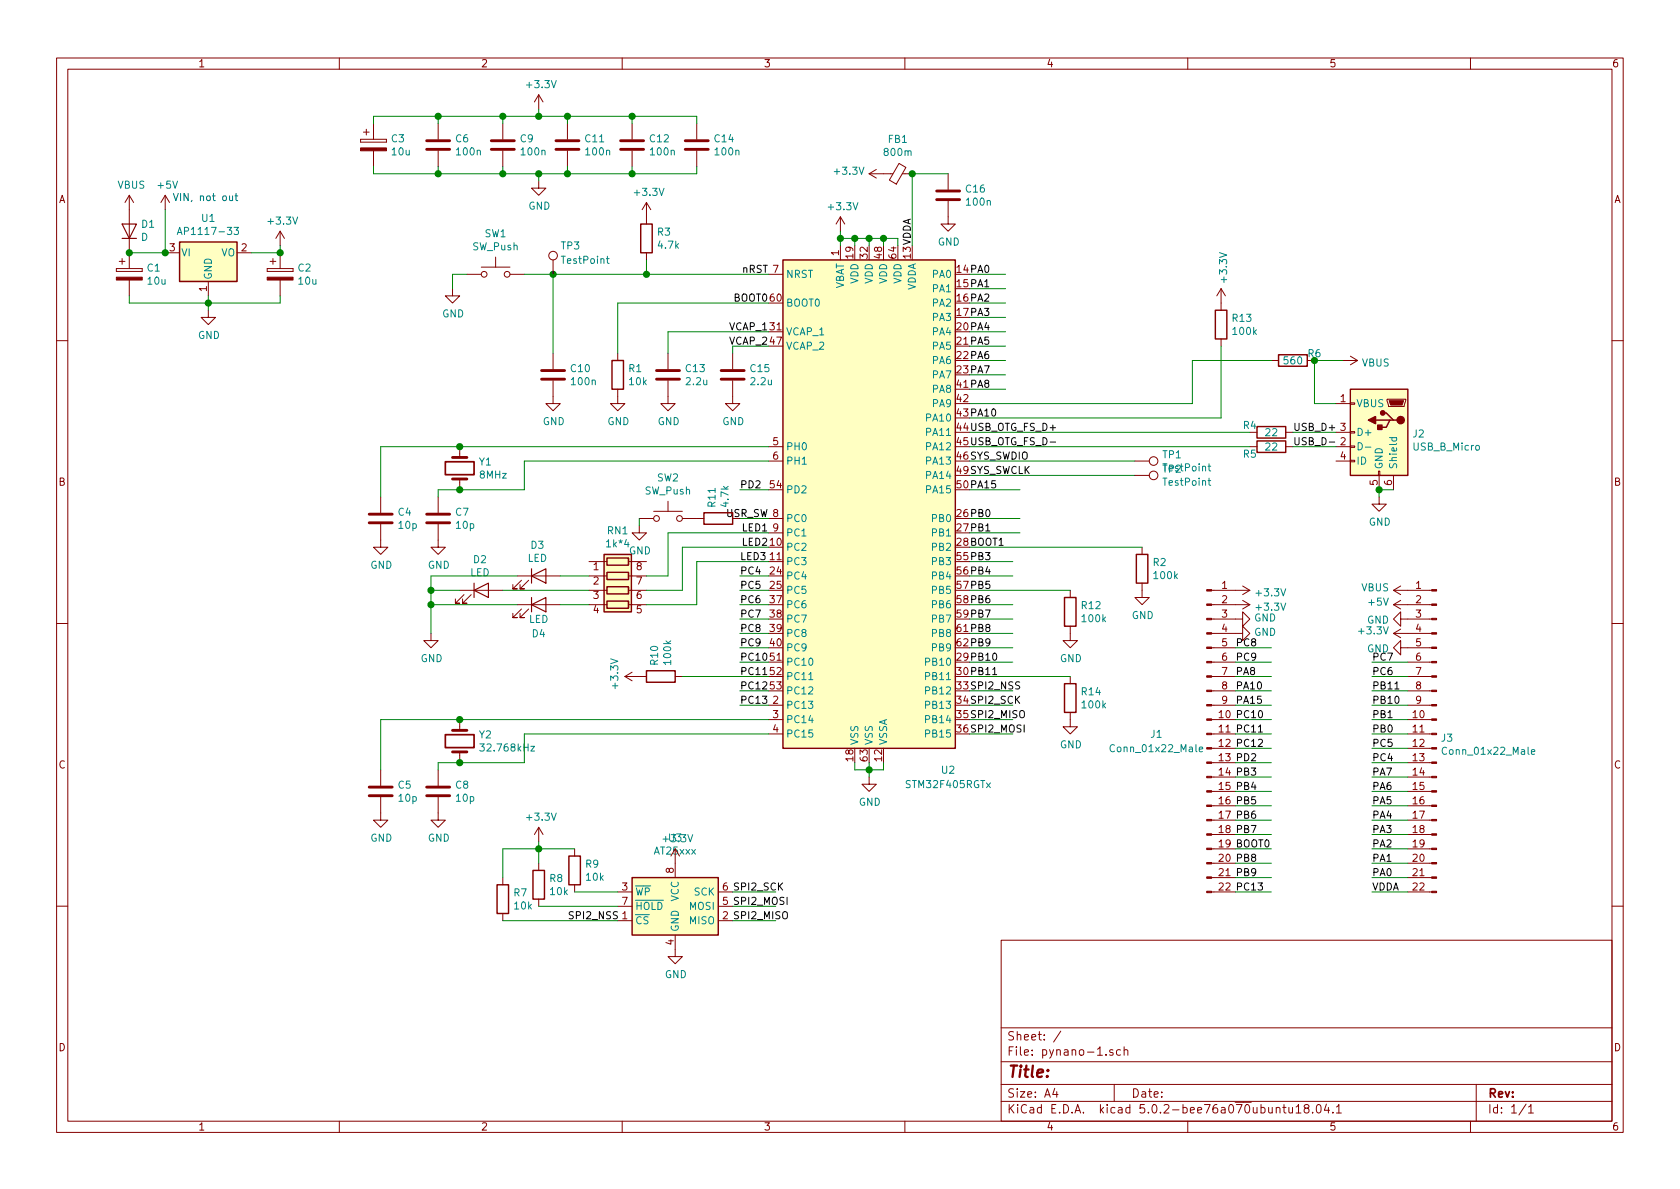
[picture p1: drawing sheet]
<svg xmlns="http://www.w3.org/2000/svg" width="297mm" height="210mm" viewBox="0 0 297 210" stroke-linecap="round" stroke-linejoin="round" font-family="sans-serif">
<g fill="none" stroke="#840000" stroke-width=".18">
<path d="M10 10.3h277v189.9h-277zM12 12.2h273v186.1h-273zM60 10.3v1.9M95.2 16.8l-.7 1.2M95.2 16.8v2.5M95.2 16.8l.8 1.2M110 10.3v1.9M160 10.3v1.9M210 10.3v1.9M260 10.3v1.9M22.9 34.5v13M22.9 34.5l-.8 1.3"/>
<path d="M22.9 34.5l.7 1.3M29.2 34.5l-.8 1.3M29.2 34.5v2.6M29.2 34.5l.8 1.3M63.8 24.6v.5zM63.8 25.1h4.5zM63.8 24.6h4.5zM64.3 23.4h1M64.8 22.9v1M66 21.8v2.8M66 26.7v2.8M68.3 24.6v.5z"/>
<path d="M77.5 21.8v2.8M77.5 26.7v2.8M88.9 21.8v2.8M88.9 26.7v2.8M95.2 32v1.3h1.3l-1.3 1.2-1.2-1.2h1.2M100.3 21.8v2.8M100.3 26.7v2.8M111.8 21.8v2.8M111.8 26.7v2.8M114.3 35.8v3.8M114.3 35.8l-.8 1.3M114.3 35.8l.8 1.3"/>
<path d="M123.2 21.8v2.8M123.2 26.7v2.8M148.6 38.3v2.6M148.6 38.3l-.8 1.3M148.6 38.3l.8 1.3M153.7 30.7h4.2M153.7 30.7l1.2 .8M154.9 30l-1.2 .7M159 28.9l1.2 .7-1.7 3-1.2-.8zM159.5 30.7h1.8M167.6 35.6v4h1.3l-1.3 1.3-1.2-1.3h1.2M167.6 30.7v2.8"/>
<path d="M20.6 47.5v.5zM20.6 48h4.5zM20.6 47.5h4.5zM21.1 46.2h1M21.6 45.7v1M22.9 49.5v2.8M25.1 47.5v.5zM29.2 44.7h2.5M36.8 54.9v1.2h1.3l-1.3 1.3-1.2-1.3h1.2M36.8 49.8v2.5M41.9 44.7h2.5M47.2 47.5v.5z"/>
<path d="M47.2 48h4.6zM47.2 47.5h4.6zM47.8 46.2h1M48.3 45.7v1M49.5 40.9v2.5M49.5 44.7v2.8M49.5 49.5v2.8M49.5 40.9l-.7 1.3M49.5 40.9l.8 1.3M51.8 47.5v.5zM80 51v1.3h1.3l-1.3 1.3-1.3-1.3h1.3M82.5 48.5h2.6"/>
<path d="M85.1 47.2h5.1M87.6 45.5v1.7M90.2 48.5h2.5M97.8 46v2.5M114.3 44.7v1.3M135.9 48.5h2.5M148.6 43.4v2.6M215.9 51v3.9M215.9 59.9v1.3M215.9 51l-.8 1.3M215.9 51l.8 1.3M10 60.2h2"/>
<path d="M81.3 79v1.9M97.8 67.3v4.1h1.3l-1.3 1.2-1.3-1.2h1.3M97.8 62.5v2.8M109.2 68.8v2.6h1.3l-1.3 1.2-1.3-1.2h1.3M109.2 62.5v1.2M118.1 67.3v4.1h1.3l-1.3 1.2-1.3-1.2h1.3M118.1 62.5v2.8M129.5 67.3v4.1h1.3l-1.3 1.2-1.2-1.2h1.2M129.5 62.5v2.8M135.9 79h2.5M221 79h1.2M224.8 63.7h1.3"/>
<path d="M227.3 79h1.3M227.3 76.4h1.3M236.2 79h2.6M236.2 76.4h2.6M236.2 71.4h2.6M237.5 63.7h2.5M238.8 78.9h.7v.2h-.7zM238.8 76.3h.7v.3h-.7zM238.8 71.2h.7v.3h-.7zM238.8 63l1.2 .7M240 63.7l-1.2 .8M245.2 70.6h3.3v.3l-.2 1h-2.8z"/>
<path d="M285 60.2h2M67.3 92.7v4.1h1.3l-1.3 1.2-1.3-1.2h1.3M67.3 87.9v2.8M77.5 92.7v4.1h1.2l-1.2 1.2-1.3-1.2h1.3M77.5 87.9v2.8M81.3 84.7v1.9M104.1 99.3h3.2M111.1 99.3h3.2M113 93v1.2h1.3l-1.3 1.3-1.2-1.3h1.2M113 91.7h2.6M115.6 90.4h5M118.1 88.6v1.8"/>
<path d="M120.6 91.7h3.9M135.9 91.7h2.5M135.9 94.2h2.5M135.9 81.5h2.5M200.7 81.5h2.5M200.7 84.1h2.5M201.9 96.8v1.2M236.2 81.5h2.6M238.8 81.4h.7v.3h-.7zM243.7 83.3h.3v.8h-.3zM243.8 87.9v1.2h1.3l-1.3 1.3-1.2-1.3h1.2M243.8 84.1v2.5"/>
<path d="M246.4 84.1v2.5M10 110.3h2M76.2 112v1.3h1.3l-1.3 1.2-1.3-1.2h1.3M81.3 104.4h7.6M82 105.2l-1.5 1.5h.8h-.8v-.8M83.3 105.2l-1.5 1.5h.7h-.7v-.8M91.4 106.9h7.7M91.4 101.8h7.7M92.2 102.6l-1.5 1.5h.7h-.7v-.7M92.2 107.7l-1.5 1.5h.7h-.7v-.7M93.5 102.6l-1.6 1.5h.8h-.8v-.7M93.5 107.7l-1.6 1.5h.8h-.8v-.7"/>
<path d="M104.1 106.9h3.2M104.1 104.4h3.2M104.1 101.8h3.2M110.5 119.6h3.8M110.5 119.6l1.3 .8M111.1 106.9h3.2M111.1 104.4h3.2M111.1 101.8h3.2M111.8 118.9l-1.3 .7M119.4 119.6h1.2M189.2 110.7v2.6h1.3l-1.3 1.2-1.2-1.2h1.2M189.2 104.4v1.3"/>
<path d="M189.2 119.6v1.3M201.9 103.1v2.6h1.3l-1.3 1.2-1.2-1.2h1.2M214.2 109.5h5.5v-1.3l1.3 1.3-1.3 1.2v-1.2M214.2 112h5.5v-1.3l1.3 1.3-1.3 1.3v-1.3M214.2 119.6h4.2M214.2 117.1h4.2M214.2 114.5h4.2M214.2 106.9h6.8M214.2 104.4h6.8M219.7 103.6l1.3 .8M219.7 106.2l1.3 .7M221 104.4l-1.3 .8"/>
<path d="M221 106.9l-1.3 .8M246.4 112h6.7M246.4 106.9h6.7M246.4 104.4h6.7M246.4 104.4l1.2 .8M246.4 106.9l1.2 .8M246.4 112l1.2 .8M247.6 109.5v-1.3l-1.2 1.3 1.2 1.2v-1.2h5.5M247.6 114.5v-1.2l-1.2 1.2 1.2 1.3v-1.3h5.5M247.6 103.6l-1.2 .8M247.6 106.2l-1.2 .7M247.6 111.2l-1.2 .8"/>
<path d="M248.9 119.6h4.2M248.9 117.1h4.2M285 110.3h2M67.3 136.1v2.8M77.5 136.1v2.8M81.3 127.2v2M81.3 133v1.9M135.9 124.7h2.5M135.9 127.2h2.5M135.9 129.8h2.5M153.7 137.4v1.3h1.2l-1.2 1.2-1.3-1.2h1.3M189.2 126v2.5h1.3l-1.3 1.3-1.2-1.3h1.2"/>
<path d="M214.2 124.7h4.2M214.2 127.2h4.2M214.2 129.8h4.2M214.2 139.9h4.2M214.2 137.4h4.2M214.2 134.9h4.2M214.2 132.3h4.2M214.2 122.2h4.2M248.9 124.7h4.2M248.9 127.2h4.2M248.9 129.8h4.2M248.9 139.9h4.2"/>
<path d="M248.9 137.4h4.2M248.9 134.9h4.2M248.9 132.3h4.2M248.9 122.2h4.2M67.3 141v4h1.3l-1.3 1.3-1.3-1.3h1.3M77.5 141v4h1.2l-1.2 1.3-1.3-1.3h1.3M88.9 155.2v1.3M95.2 146.3v2.5M95.2 152.6v1.3M95.2 159v1.3M95.2 146.3l-.7 1.3M95.2 146.3l.8 1.3"/>
<path d="M101.6 150.1v1.3M101.6 156.5v1.2M109.2 157.7h2.6M119.4 150.1v5.1M127 157.7h2.5M214.2 157.7h4.2M214.2 155.2h4.2M214.2 152.6h4.2M214.2 150.1h4.2M214.2 147.6h4.2M214.2 145h4.2M214.2 142.5h4.2"/>
<path d="M248.9 157.7h4.2M248.9 155.2h4.2M248.9 152.6h4.2M248.9 150.1h4.2M248.9 147.6h4.2M248.9 145h4.2M248.9 142.5h4.2M10 160.2h2M88.9 161.5v1.3M109.2 162.8h2.6M109.2 160.3h2.6M119.4 165.3v3.9h1.2l-1.2 1.2-1.3-1.2h1.3"/>
<path d="M127 162.8h2.5M127 160.3h2.5M177 166.3h108v32h-108zM285 160.2h2M60 198.3v1.9M110 198.3v1.9M160 198.3v1.9M177 194.8h108M177 191.8h108M177 187.8h108M177 181.8h108M186.5 192.5l-.4 1h1"/>
<path d="M186.8 193v1M187.6 182.3l-1.3 2M196.8 185.7a.37 .37 0 0 0-.6 .1l.1 .2 .5 .2v.1l-.2 .3-.4-.1M197 191.8v3M198.1 185.7l-.4-.1-.3 .3 .1 .6 .2 .1 .4-.1M198.8 185.7a.37 .37 0 0 1 .6 .1v.8M198.8 185.1v1.5M210 198.3v1.9M226.8 195.8h.6M227 195.3v1.3l.4 .2M227.9 195.8v.9l.4 .1 .2-.1M228.5 195.8v1"/>
<path d="M229.2 195.8l.4-.5v1.5M229.2 196.8h.8M230.9 196l-.2-.2-.1-.2 .3-.3h.3l.2 .3v.2l-.7 .2a.48 .48 0 0 0 0 .7l.2 .1 .5-.1a.48 .48 0 0 0-.2-.7M232.1 196.7v.1M232.9 195.5l.3-.2a.94 .94 0 0 1 0 1.5l-.4-.3-.1-.6zM234.5 195.2l-.3 1.1h.9M234.9 195.8v1M235.7 196.7v.1M236.3 195.8l.4-.5v1.5M236.3 196.8h.9M260 198.3v1.9M261 191.8v6.5"/>
<path d="M269.8 195.2l-1.2 2M270.3 195.8l.4-.5v1.5M270.3 196.8h.8"/>
<circle cx="85.6" cy="48.5" r=".51"/>
<circle cx="89.7" cy="48.5" r=".51"/>
<circle cx="97.8" cy="45.2" r=".76"/>
<circle cx="116.1" cy="91.7" r=".51"/>
<circle cx="120.1" cy="91.7" r=".51"/>
<circle cx="204" cy="81.5" r=".76"/>
<circle cx="204" cy="84.1" r=".76"/>
</g>
<g fill="#ffffc2" stroke="#ffffc2" stroke-width=".18">
<path d="M138.4 46h30.5v86.3h-30.5z"/>
<path d="M238.8 68.8h10.1v15.3h-10.1z"/>
<path d="M31.7 42.8h10.2v7h-10.2z"/>
<path d="M106.8 98h4.8v10.2h-4.8z"/>
<path d="M111.8 155.2h15.2v10.1h-15.2z"/>
</g>
<g fill="none" stroke="#840000" stroke-width=".25">
<path d="M113.3 39.6h2v5.1h-2zM31.7 42.8h10.2v7h-10.2zM138.4 46h30.5v86.3h-30.5zM214.9 54.9h2v5h-2zM108.2 63.7h2v5.1h-2zM222.2 78h5.1v2h-5.1zM222.2 75.4h5.1v2.1h-5.1zM226.1 62.7h5v2.1h-5zM238.8 68.8h10.1v15.3h-10.1zM243.2 74.3h2.5M244.5 73h.6l1.3 1.3h.6M246.4 74.3h-.7l-.6 1.3h-1.3"/>
<path d="M106.8 98h4.8v10.2h-4.8zM107.3 98.7h3.8v1.2h-3.8zM124.5 90.7h5v2h-5zM200.9 98h2v5.1h-2zM107.3 101.2h3.8v1.3h-3.8zM107.3 103.8h3.8v1.2h-3.8zM107.3 106.3h3.8v1.3h-3.8zM114.3 118.6h5.1v2h-5.1zM188.2 105.7h2v5h-2zM188.2 120.9h2v5.1h-2zM87.9 156.5h2v5h-2zM94.2 153.9h2.1v5.1h-2.1z"/>
<path d="M100.6 151.4h2v5.1h-2zM111.8 155.2h15.2v10.1h-15.2z"/>
</g>
<g fill="none" stroke="#008484" stroke-width=".18">
<path d="M31.3 41.5l.5-1.3 .4 1.3M31.5 41.1h.6M41.4 40.2h.8l-.4 .5 .3 .1v.5l-.2 .2-.5-.2M107.2 45.7h.5M107.4 45.3v1.1l.3 .2M240.1 78.3a.64 .64 0 0 1 .8 .6 .64 .64 0 0 1-.8 .6zM241.4 79.1h1M245.7 77.4h1.2M246.2 77.4l-.1 .4 .2 .2 .6-.1v-.5M213.6 82.4h.5M213.6 85h.5M213.8 82v1.1l.3 .2"/>
<path d="M213.8 84.6v1l.3 .2M84.8 131.5h.8l-.4 .5 .4 .2v.5l-.2 .1-.6-.1M93.9 132h.6l-.6 .8h.6M143 120.2h.7M212 132.5l.6-.1v-.2l-.4-.1-.2 .2 .1 .6h.5M270.8 133l.6-.1-.1-.3h-.4l-.1 .1v.6h.5"/>
</g>
<g fill="none" stroke="#840000" stroke-width=".51">
<path d="M75.4 26.4h4.1M75.4 24.9h4.1M86.9 26.4h4M86.9 24.9h4M98.3 26.4h4.1M98.3 24.9h4.1M109.7 26.4h4.1M109.7 24.9h4.1M121.2 26.4h4M121.2 24.9h4M165.6 35.3h4.1M165.6 33.8h4.1"/>
<path d="M95.8 67.1h4M95.8 65.5h4M116.1 67.1h4M116.1 65.5h4M127.5 67.1h4.1M127.5 65.5h4.1M65.3 92.5h4M65.3 90.9h4M75.4 92.5h4.1M75.4 90.9h4.1M80 80.9h2.5M80 84.7h2.5"/>
<path d="M65.3 139.2h4M75.4 139.2h4.1M80 129.2h2.5M80 133h2.5M65.3 140.7h4M75.4 140.7h4.1"/>
</g>
<g fill="none" stroke="#008400" stroke-width=".18">
<path d="M95.2 19.3v1.3M29.2 37.1v7.6h-6.3M66 21.8v-1.2h57.2v1.2M66 29.5v1.2h57.2v-1.2M77.5 20.6v1.2M77.5 29.5v1.2M88.9 20.6v1.2M88.9 29.5v1.2M95.2 30.7v1.3M100.3 20.6v1.2M100.3 29.5v1.2M111.8 20.6v1.2"/>
<path d="M111.8 29.5v1.2M167.6 30.7h-6.3v12.7M22.9 52.3v1.3h26.6v-1.3M36.8 52.3v2.6M49.5 43.4v1.3h-5.1M82.5 48.5h-2.5v2.5M92.7 48.5h43.2M97.8 48.5v14M114.3 46v2.5M135.9 58.7h-17.8v3.8M135.9 53.6h-26.7v8.9M148.6 40.9v2.5"/>
<path d="M148.6 42.2h10.1v1.2M151.1 42.2v1.2M153.7 42.2v1.2M156.2 42.2v1.2M171.4 58.7h6.4M171.4 53.6h6.4M171.4 48.5h6.4M171.4 56.1h6.4M171.4 51h6.4M135.9 61.2h-6.4v1.3M135.9 79h-68.6v8.9M171.4 61.2h6.4"/>
<path d="M171.4 79h49.6M171.4 76.4h49.6M171.4 63.7h6.4M171.4 68.8h6.4M171.4 66.3h6.4M215.9 61.2v12.7h-44.5M224.8 63.7h-14v7.7h-39.4M228.6 79h7.6M228.6 76.4h7.6M237.5 63.7h-5.1v7.7h3.8M113 91.7v1.3M130.8 86.6h5.1"/>
<path d="M130.8 91.7h5.1M135.9 94.2h-17.8v7.6h-3.8M135.9 99.3h-12.7v7.6h-8.9M135.9 81.5h-43.2v5.1h-15.2v1.3M135.9 96.8h-15.3v7.6h-6.3M171.4 86.6h8.9M171.4 81.5h29.3M171.4 96.8h30.5M171.4 84.1h29.3M171.4 91.7h8.9M171.4 94.2h8.9M171.4 99.3h7.7"/>
<path d="M246.4 86.6h-2.6v1.3M76.2 104.4h5.1M76.2 106.9h15.2M88.9 104.4h15.2M91.4 101.8h-15.2v10.2M99.1 101.8h5M99.1 106.9h5M120.6 119.6h15.3M130.8 101.8h5.1M130.8 104.4h5.1M130.8 106.9h5.1M130.8 117.1h5.1"/>
<path d="M130.8 109.5h5.1M130.8 114.5h5.1M130.8 112h5.1M171.4 101.8h7.7M171.4 104.4h17.8M171.4 106.9h7.7M171.4 117.1h7.7M171.4 109.5h7.7M171.4 119.6h17.8M171.4 114.5h7.7M171.4 112h7.7M218.4 117.1h6.4"/>
<path d="M218.4 119.6h6.4M218.4 114.5h6.4M242.6 117.1h6.3M242.6 119.6h6.3M130.8 122.2h5.1M130.8 124.7h5.1M135.9 129.8h-43.2v5.1h-15.2v1.2M135.9 127.2h-68.6v8.9M151.1 134.9v1.2h5.1v-1.2M153.7 134.9v2.5M171.4 127.2h7.7M171.4 129.8h7.7"/>
<path d="M171.4 122.2h7.7M171.4 124.7h7.7M218.4 134.9h6.4M218.4 127.2h6.4M218.4 129.8h6.4M218.4 139.9h6.4M218.4 137.4h6.4M218.4 132.3h6.4M218.4 122.2h6.4M218.4 124.7h6.4M242.6 134.9h6.3M242.6 127.2h6.3"/>
<path d="M242.6 129.8h6.3M242.6 139.9h6.3M242.6 137.4h6.3M242.6 132.3h6.3M242.6 122.2h6.3M242.6 124.7h6.3M95.2 148.8v3.8M101.6 150.1h-12.7v5.1M101.6 157.7h7.6M129.5 157.7h7.7M218.4 157.7h6.4M218.4 155.2h6.4"/>
<path d="M218.4 152.6h6.4M218.4 150.1h6.4M218.4 147.6h6.4M218.4 145h6.4M218.4 142.5h6.4M242.6 157.7h6.3M242.6 155.2h6.3M242.6 152.6h6.3M242.6 150.1h6.3M242.6 147.6h6.3M242.6 145h6.3M242.6 142.5h6.3"/>
<path d="M88.9 162.8h20.3M95.2 160.3h14M129.5 160.3h7.7M129.5 162.8h7.7"/>
</g>
<g fill="#008400" stroke="#008400" stroke-width=".25">
<circle cx="97.8" cy="48.5" r=".51"/>
<circle cx="95.3" cy="20.6" r=".51"/>
<circle cx="100.3" cy="20.6" r=".51"/>
<circle cx="111.8" cy="20.6" r=".51"/>
<circle cx="88.9" cy="20.6" r=".51"/>
<circle cx="77.5" cy="20.6" r=".51"/>
<circle cx="88.9" cy="30.7" r=".51"/>
<circle cx="77.5" cy="30.7" r=".51"/>
<circle cx="95.3" cy="30.7" r=".51"/>
<circle cx="100.3" cy="30.7" r=".51"/>
<circle cx="111.8" cy="30.7" r=".51"/>
<circle cx="148.6" cy="42.2" r=".51"/>
<circle cx="151.1" cy="42.2" r=".51"/>
<circle cx="153.7" cy="42.2" r=".51"/>
<circle cx="156.2" cy="42.2" r=".51"/>
<circle cx="161.3" cy="30.7" r=".51"/>
<circle cx="153.7" cy="136.1" r=".51"/>
<circle cx="81.3" cy="79" r=".51"/>
<circle cx="81.3" cy="86.6" r=".51"/>
<circle cx="81.3" cy="127.2" r=".51"/>
<circle cx="81.3" cy="134.9" r=".51"/>
<circle cx="232.4" cy="63.7" r=".51"/>
<circle cx="243.8" cy="86.6" r=".51"/>
<circle cx="36.8" cy="53.6" r=".51"/>
<circle cx="49.5" cy="44.7" r=".51"/>
<circle cx="22.9" cy="44.7" r=".51"/>
<circle cx="29.2" cy="44.7" r=".51"/>
<circle cx="76.2" cy="106.9" r=".51"/>
<circle cx="76.2" cy="104.4" r=".51"/>
<circle cx="95.3" cy="150.1" r=".51"/>
<circle cx="114.3" cy="48.5" r=".51"/>
</g>
<g fill="#840000" stroke="#840000" stroke-width=".18">
<path d="M63.8 26.2h4.5v.5h-4.5z"/>
<path d="M245.6 70.9h2.6l-.3 .7h-2z"/>
<path d="M20.6 49h4.5v.5h-4.5z"/>
<path d="M47.2 49h4.6v.5h-4.6z"/>
<path d="M213.4 157.6h.8v.3h-.8z"/>
<path d="M213.4 155.1h.8v.2h-.8z"/>
<path d="M213.4 152.5h.8v.3h-.8z"/>
<path d="M213.4 150h.8v.2h-.8z"/>
<path d="M213.4 147.4h.8v.3h-.8z"/>
<path d="M213.4 144.9h.8v.3h-.8z"/>
<path d="M213.4 142.4h.8v.2h-.8z"/>
<path d="M213.4 139.8h.8v.3h-.8z"/>
<path d="M213.4 137.3h.8v.2h-.8z"/>
<path d="M213.4 134.7h.8v.3h-.8z"/>
<path d="M213.4 132.2h.8v.3h-.8z"/>
<path d="M213.4 129.7h.8v.2h-.8z"/>
<path d="M213.4 127.1h.8v.3h-.8z"/>
<path d="M213.4 124.6h.8v.2h-.8z"/>
<path d="M213.4 122h.8v.3h-.8z"/>
<path d="M213.4 119.5h.8v.3h-.8z"/>
<path d="M213.4 117h.8v.2h-.8z"/>
<path d="M213.4 114.4h.8v.3h-.8z"/>
<path d="M213.4 111.9h.8v.2h-.8z"/>
<path d="M213.4 109.3h.8v.3h-.8z"/>
<path d="M213.4 106.8h.8v.3h-.8z"/>
<path d="M213.4 104.3h.8v.2h-.8z"/>
<path d="M253.1 157.6h.9v.3h-.9z"/>
<path d="M253.1 155.1h.9v.2h-.9z"/>
<path d="M253.1 152.5h.9v.3h-.9z"/>
<path d="M253.1 150h.9v.2h-.9z"/>
<path d="M253.1 147.4h.9v.3h-.9z"/>
<path d="M253.1 144.9h.9v.3h-.9z"/>
<path d="M253.1 142.4h.9v.2h-.9z"/>
<path d="M253.1 139.8h.9v.3h-.9z"/>
<path d="M253.1 137.3h.9v.2h-.9z"/>
<path d="M253.1 134.7h.9v.3h-.9z"/>
<path d="M253.1 132.2h.9v.3h-.9z"/>
<path d="M253.1 129.7h.9v.2h-.9z"/>
<path d="M253.1 127.1h.9v.3h-.9z"/>
<path d="M253.1 124.6h.9v.2h-.9z"/>
<path d="M253.1 122h.9v.3h-.9z"/>
<path d="M253.1 119.5h.9v.3h-.9z"/>
<path d="M253.1 117h.9v.2h-.9z"/>
<path d="M253.1 114.4h.9v.3h-.9z"/>
<path d="M253.1 111.9h.9v.2h-.9z"/>
<path d="M253.1 109.3h.9v.3h-.9z"/>
<path d="M253.1 106.8h.9v.3h-.9z"/>
<path d="M253.1 104.3h.9v.2h-.9z"/>
</g>
<path d="M78.7 81.7h5.1v2.2h-5.1zM78.7 129.9h5.1v2.3h-5.1z" fill="none" stroke="#840000" stroke-width=".3"/>
<g fill="#840000" stroke="#840000" stroke-width=".25">
<path d="M243.6 75.2h.7v.7h-.7z"/>
<path d="M241.9 74.3l1.3-.6v1.2z"/>
<circle cx="247.6" cy="74.3" r=".63"/>
<circle cx="244.5" cy="73" r=".38"/>
</g>
<path d="M185.7 78.2h.9M235 78.2h1M134.9 119.3h.7M175.5 119.3h.7M222.5 129.5h.7M246.6 121.8h.7" fill="none" stroke="#000" stroke-width=".18"/>
<path d="M21.6 39.6h2.5l-1.2 2.6zM21.6 42.2h2.5M83.8 104.4l2.6-1.3v2.6zM83.8 103.1v2.6M94 101.8l2.5-1.2v2.5zM94 106.9l2.5-1.2v2.5zM94 100.6v2.5M94 105.7v2.5" fill="none" stroke="#840000" stroke-width=".2"/>
<path d="M40.6 34.6v.8l.3 .1 .2-.1M41.1 34.6v.9M41.6 34.6h.4M41.7 34.2v1.1l.3 .2" fill="none" stroke="#0000c2" stroke-width=".18"/>
<text font-size="2.8" fill="#840000" x="178" y="190.5">Title:</text>
<g font-size="2.1" fill="#840000">
<text x="178" y="184">Sheet: /</text>
<text x="178" y="186.7">File: pynano-1.sch</text>
<text x="178" y="196.9">KiCad E.D.A. kicad 5.0.2-bee76a070ubuntu18.04.1</text>
<text x="178" y="194.1">Size: A4</text>
<text x="200" y="194.1">Date:</text>
<text x="263" y="194.1">Rev:</text>
<text x="263" y="196.9">Id: 1/1</text>
</g>
<g font-size="1.8" fill="#840000">
<text x="35" y="11.9">1</text>
<text x="85" y="11.9">2</text>
<text x="135" y="11.9">3</text>
<text x="185" y="11.9">4</text>
<text x="235" y="11.9">5</text>
<text x="285" y="11.9">6</text>
<text x="10.4" y="35.9">A</text>
<text x="285.4" y="35.9">A</text>
<text x="30" y="44.4">3</text>
<text x="42.7" y="44.4">2</text>
<text x="148.3" y="45.2" transform="rotate(-90 148.3 45.2)">1</text>
<text x="150.9" y="45.7" transform="rotate(-90 150.9 45.7)">19</text>
<text x="153.4" y="45.7" transform="rotate(-90 153.4 45.7)">32</text>
<text x="156" y="45.7" transform="rotate(-90 156 45.7)">48</text>
<text x="158.5" y="45.7" transform="rotate(-90 158.5 45.7)">64</text>
<text x="36.6" y="51.5" transform="rotate(-90 36.6 51.5)">1</text>
<text x="136.2" y="53.3">60</text>
<text x="136.2" y="58.4">31</text>
<text x="136.2" y="61">47</text>
<text x="169.2" y="71.1">42</text>
<text x="237" y="71.1">1</text>
<text x="237" y="76.2">3</text>
<text x="136.7" y="78.7">5</text>
<text x="136.7" y="81.3">6</text>
<text x="237" y="78.7">2</text>
<text x="237" y="81.3">4</text>
<text x="10.4" y="85.9">B</text>
<text x="136.2" y="86.4">54</text>
<text x="243.6" y="85.8" transform="rotate(-90 243.6 85.8)">5</text>
<text x="246.1" y="85.8" transform="rotate(-90 246.1 85.8)">6</text>
<text x="285.4" y="85.9">B</text>
<text x="128.3" y="91.4">USR_SW 8</text>
<text x="136.7" y="94">9</text>
<text x="104.9" y="100.8">1</text>
<text x="112.5" y="100.8">8</text>
<text x="136.2" y="96.5">10</text>
<text x="136.2" y="99.1">11</text>
<text x="136.2" y="101.6">24</text>
<text x="104.9" y="103.4">2</text>
<text x="104.9" y="105.9">3</text>
<text x="112.5" y="105.9">6</text>
<text x="112.5" y="103.4">7</text>
<text x="136.2" y="104.1">25</text>
<text x="136.2" y="106.7">37</text>
<text x="216.1" y="104.1">1</text>
<text x="216.1" y="106.7">2</text>
<text x="250.3" y="104.1">1</text>
<text x="250.3" y="106.7">2</text>
<text x="104.9" y="108.5">4</text>
<text x="112.5" y="108.5">5</text>
<text x="136.2" y="109.2">38</text>
<text x="136.2" y="111.8">39</text>
<text x="216.1" y="109.2">3</text>
<text x="216.1" y="111.8">4</text>
<text x="250.3" y="109.2">3</text>
<text x="250.3" y="111.8">4</text>
<text x="136.2" y="116.8">51</text>
<text x="136.2" y="119.4">52</text>
<text x="136.2" y="114.3">40</text>
<text x="216.1" y="114.3">5</text>
<text x="216.1" y="116.8">6</text>
<text x="216.1" y="119.4">7</text>
<text x="250.3" y="114.3">5</text>
<text x="250.3" y="116.8">6</text>
<text x="250.3" y="119.4">7</text>
<text x="136.2" y="121.9">53</text>
<text x="136.7" y="124.5">2</text>
<text x="216.1" y="121.9">8</text>
<text x="216.1" y="124.5">9</text>
<text x="250.3" y="121.9">8</text>
<text x="250.3" y="124.5">9</text>
<text x="136.7" y="127">3</text>
<text x="136.7" y="129.5">4</text>
<text x="249.9" y="127">10</text>
<text x="249.9" y="129.5">11</text>
<text x="10.4" y="135.9">C</text>
<text x="150.9" y="134.6" transform="rotate(-90 150.9 134.6)">18</text>
<text x="153.4" y="134.6" transform="rotate(-90 153.4 134.6)">63</text>
<text x="156" y="134.6" transform="rotate(-90 156 134.6)">12</text>
<text x="249.9" y="132.1">12</text>
<text x="249.9" y="134.6">13</text>
<text x="249.9" y="137.2">14</text>
<text x="285.4" y="135.9">C</text>
<text x="249.9" y="139.7">15</text>
<text x="249.9" y="142.2">16</text>
<text x="249.9" y="144.8">17</text>
<text x="249.9" y="147.3">18</text>
<text x="249.9" y="149.9">19</text>
<text x="115.7" y="151.1">AT25xxx</text>
<text x="119.1" y="154.4" transform="rotate(-90 119.1 154.4)">8</text>
<text x="249.9" y="152.4">20</text>
<text x="249.9" y="154.9">21</text>
<text x="110" y="157.5">3</text>
<text x="110" y="160">7</text>
<text x="249.9" y="157.5">22</text>
<text x="119.1" y="167.1" transform="rotate(-90 119.1 167.1)">4</text>
<text x="10.4" y="185.9">D</text>
<text x="285.4" y="185.9">D</text>
<text x="35" y="199.9">1</text>
<text x="85" y="199.9">2</text>
<text x="135" y="199.9">3</text>
<text x="185" y="199.9">4</text>
<text x="235" y="199.9">5</text>
<text x="285" y="199.9">6</text>
</g>
<g font-size="1.8" fill="#008484">
<text x="93.3" y="15.6">+3.3V</text>
<text x="69.2" y="25.2">C3</text>
<text x="69.4" y="27.5">10u</text>
<text x="80.6" y="25.2">C6</text>
<text x="80.8" y="27.5">100n</text>
<text x="92" y="25.2">C9</text>
<text x="92.3" y="27.5">100n</text>
<text x="103.5" y="25.2">C11</text>
<text x="103.7" y="27.5">100n</text>
<text x="115" y="25.2">C12</text>
<text x="115.1" y="27.5">100n</text>
<text x="126.4" y="25.2">C14</text>
<text x="126.6" y="27.5">100n</text>
<text x="156.5" y="27.6">800m</text>
<text x="157.1" y="25.3">FB1</text>
<text x="20.8" y="33.4">VBUS</text>
<text x="28" y="33.4">+5V</text>
<text x="112.3" y="34.6">+3.3V</text>
<text x="147.7" y="30.9">+3.3V</text>
<text x="170.8" y="34.1">C16</text>
<text x="25.1" y="40.3">D1</text>
<text x="32.4" y="41.5">AP1117-33</text>
<text x="35.7" y="39.2">U1</text>
<text x="47.6" y="39.7">+3.3V</text>
<text x="85.7" y="42">SW1</text>
<text x="93.4" y="37.1">GND</text>
<text x="116.3" y="41.7">R3</text>
<text x="146.6" y="37.2">+3.3V</text>
<text x="171" y="36.4">100n</text>
<text x="24.9" y="42.6">D</text>
<text x="32" y="45.3">VI</text>
<text x="39.1" y="45.3">VO</text>
<text x="83.6" y="44.3">SW_Push</text>
<text x="99.2" y="44.1">TP3</text>
<text x="99.5" y="46.7">TestPoint</text>
<text x="116.5" y="44">4.7k</text>
<text x="165.8" y="43.4">GND</text>
<text x="26.1" y="48">C1</text>
<text x="26.2" y="50.3">10u</text>
<text x="37.5" y="49.5" transform="rotate(-90 37.5 49.5)">GND</text>
<text x="52.7" y="48">C2</text>
<text x="52.9" y="50.3">10u</text>
<text x="138.9" y="49.1">NRST</text>
<text x="149.2" y="51.3" transform="rotate(-90 149.2 51.3)">VBAT</text>
<text x="151.8" y="50.2" transform="rotate(-90 151.8 50.2)">VDD</text>
<text x="154.3" y="50.2" transform="rotate(-90 154.3 50.2)">VDD</text>
<text x="156.8" y="50.2" transform="rotate(-90 156.8 50.2)">VDD</text>
<text x="159.4" y="50.2" transform="rotate(-90 159.4 50.2)">VDD</text>
<text x="161.9" y="51.5" transform="rotate(-90 161.9 51.5)">VDDA</text>
<text x="165" y="49.1">PA0</text>
<text x="165" y="51.7">PA1</text>
<text x="217" y="49.8" transform="rotate(-90 217 49.8)">+3.3V</text>
<text x="35" y="59.9">GND</text>
<text x="78.2" y="56.1">GND</text>
<text x="138.9" y="54.2">BOOT0</text>
<text x="138.9" y="59.3">VCAP_1</text>
<text x="165" y="54.2">PA2</text>
<text x="165" y="56.8">PA3</text>
<text x="165" y="59.3">PA4</text>
<text x="218" y="56.9">R13</text>
<text x="218.1" y="59.2">100k</text>
<text x="101" y="65.8">C10</text>
<text x="111.2" y="65.8">R1</text>
<text x="121.3" y="65.8">C13</text>
<text x="132.7" y="65.8">C15</text>
<text x="138.9" y="61.8">VCAP_2</text>
<text x="165" y="61.8">PA5</text>
<text x="165" y="64.4">PA6</text>
<text x="227.1" y="64.4">560</text>
<text x="231.3" y="63.2">R6</text>
<text x="240.8" y="64.8">VBUS</text>
<text x="101.2" y="68.1">100n</text>
<text x="111.3" y="68.1">10k</text>
<text x="121.4" y="68.1">2.2u</text>
<text x="132.9" y="68.1">2.2u</text>
<text x="165" y="66.9">PA7</text>
<text x="165" y="69.5">PA8</text>
<text x="96" y="75.2">GND</text>
<text x="107.4" y="75.2">GND</text>
<text x="116.3" y="75.2">GND</text>
<text x="127.7" y="75.2">GND</text>
<text x="164" y="74.5">PA10</text>
<text x="164" y="77.1">PA11</text>
<text x="165" y="72">PA9</text>
<text x="219.9" y="75.9">R4</text>
<text x="223.8" y="77.1">22</text>
<text x="239.8" y="72">VBUS</text>
<text x="239.8" y="77.1">D+</text>
<text x="249.9" y="77.4">J2</text>
<text x="84.8" y="82.3">Y1</text>
<text x="138.9" y="79.6">PH0</text>
<text x="138.9" y="82.2">PH1</text>
<text x="164" y="79.6">PA12</text>
<text x="164" y="82.2">PA13</text>
<text x="205.6" y="81">TP1</text>
<text x="205.6" y="83.6">TP2</text>
<text x="205.8" y="83.4">TestPoint</text>
<text x="219.9" y="80.9">R5</text>
<text x="223.8" y="79.7">22</text>
<text x="239.8" y="82.2">ID</text>
<text x="244.5" y="83.1" transform="rotate(-90 244.5 83.1)">GND</text>
<text x="247" y="83.1" transform="rotate(-90 247 83.1)">Shield</text>
<text x="249.9" y="79.7">USB_B_Micro</text>
<text x="84.9" y="84.6">8MHz</text>
<text x="114" y="87.4">SW_Push</text>
<text x="116.2" y="85.1">SW2</text>
<text x="126.5" y="89.6" transform="rotate(-90 126.5 89.6)">R11</text>
<text x="128.8" y="89.5" transform="rotate(-90 128.8 89.5)">4.7k</text>
<text x="138.9" y="87.2">PD2</text>
<text x="164" y="84.7">PA14</text>
<text x="164" y="87.2">PA15</text>
<text x="205.8" y="85.9">TestPoint</text>
<text x="70.4" y="91.2">C4</text>
<text x="70.6" y="93.5">10p</text>
<text x="80.6" y="91.2">C7</text>
<text x="80.7" y="93.5">10p</text>
<text x="107.5" y="94.5">RN1</text>
<text x="138.9" y="92.3">PC0</text>
<text x="138.9" y="94.9">PC1</text>
<text x="165" y="92.3">PB0</text>
<text x="165" y="94.9">PB1</text>
<text x="242" y="93">GND</text>
<text x="65.5" y="100.6">GND</text>
<text x="75.6" y="100.6">GND</text>
<text x="83.1" y="101.9">LED</text>
<text x="83.7" y="99.6">D2</text>
<text x="93.3" y="99.4">LED</text>
<text x="93.9" y="97">D3</text>
<text x="107.4" y="96.8">1k*4</text>
<text x="111.2" y="98">GND</text>
<text x="138.9" y="97.4">PC2</text>
<text x="138.9" y="99.9">PC3</text>
<text x="165" y="97.4">PB2</text>
<text x="165" y="99.9">PB3</text>
<text x="203.9" y="100.1">R2</text>
<text x="138.9" y="102.5">PC4</text>
<text x="138.9" y="105">PC5</text>
<text x="138.9" y="107.6">PC6</text>
<text x="165" y="102.5">PB4</text>
<text x="165" y="105">PB5</text>
<text x="165" y="107.6">PB6</text>
<text x="191.3" y="107.7">R12</text>
<text x="204.1" y="102.4">100k</text>
<text x="222.3" y="105.5">+3.3V</text>
<text x="222.3" y="108">+3.3V</text>
<text x="240.7" y="104.6">VBUS</text>
<text x="242.1" y="107.1">+5V</text>
<text x="93.5" y="110.2">LED</text>
<text x="94.1" y="112.7">D4</text>
<text x="138.9" y="110.1">PC7</text>
<text x="138.9" y="112.6">PC8</text>
<text x="165" y="110.1">PB7</text>
<text x="165" y="112.6">PB8</text>
<text x="191.4" y="110">100k</text>
<text x="200.1" y="109.5">GND</text>
<text x="221.7" y="109.9">GND</text>
<text x="221.7" y="112.4">GND</text>
<text x="240.4" y="112.2">+3.3V</text>
<text x="241.7" y="110.3">GND</text>
<text x="74.4" y="117.1">GND</text>
<text x="116.4" y="117.5" transform="rotate(-90 116.4 117.5)">R10</text>
<text x="118.7" y="117.4" transform="rotate(-90 118.7 117.4)">100k</text>
<text x="138.9" y="117.7">PC10</text>
<text x="138.9" y="115.2">PC9</text>
<text x="164" y="117.7">PB10</text>
<text x="165" y="115.2">PB9</text>
<text x="187.4" y="117.1">GND</text>
<text x="241.7" y="115.4">GND</text>
<text x="109.3" y="121.6" transform="rotate(-90 109.3 121.6)">+3.3V</text>
<text x="138.9" y="120.3">PC11</text>
<text x="138.9" y="122.8">PC12</text>
<text x="138.9" y="125.3">PC13</text>
<text x="164" y="120.3">PB11</text>
<text x="164" y="122.8">PB12</text>
<text x="164" y="125.3">PB13</text>
<text x="191.3" y="123">R14</text>
<text x="191.4" y="125.3">100k</text>
<text x="84.8" y="130.6">Y2</text>
<text x="138.9" y="127.9">PC14</text>
<text x="138.9" y="130.4">PC15</text>
<text x="151.8" y="131.8" transform="rotate(-90 151.8 131.8)">VSS</text>
<text x="154.3" y="131.8" transform="rotate(-90 154.3 131.8)">VSS</text>
<text x="156.8" y="131.8" transform="rotate(-90 156.8 131.8)">VSSA</text>
<text x="164" y="127.9">PB14</text>
<text x="164" y="130.4">PB15</text>
<text x="203.5" y="130.5">J1</text>
<text x="254.9" y="131.2">J3</text>
<text x="85.4" y="132.9">32.768kHz</text>
<text x="166.5" y="136.8">U2</text>
<text x="187.4" y="132.3">GND</text>
<text x="196.8" y="133">Conn_01x22_Male</text>
<text x="255.5" y="133.5">Conn_01x22_Male</text>
<text x="70.4" y="139.5">C5</text>
<text x="70.6" y="141.8">10p</text>
<text x="80.6" y="139.5">C8</text>
<text x="80.7" y="141.8">10p</text>
<text x="151.8" y="142.5">GND</text>
<text x="160.4" y="139.4">STM32F405RGTx</text>
<text x="65.5" y="148.8">GND</text>
<text x="75.6" y="148.8">GND</text>
<text x="93.3" y="145.1">+3.3V</text>
<text x="117.4" y="148.9">+3.3V</text>
<text x="118.3" y="148.8">U3</text>
<text x="97.2" y="156">R8</text>
<text x="103.6" y="153.4">R9</text>
<text x="103.7" y="155.7">10k</text>
<text x="90.9" y="158.5">R7</text>
<text x="91" y="160.8">10k</text>
<text x="97.4" y="158.3">10k</text>
<text x="112.3" y="158.4">WP</text>
<text x="112.3" y="160.9">HOLD</text>
<text x="120" y="159.4" transform="rotate(-90 120 159.4)">VCC</text>
<text x="122" y="160.9">MOSI</text>
<text x="122.8" y="158.4">SCK</text>
<text x="112.3" y="163.4">CS</text>
<text x="120" y="164.8" transform="rotate(-90 120 164.8)">GND</text>
<text x="122" y="163.4">MISO</text>
<text x="117.6" y="173">GND</text>
</g>
<text font-size="1.8" fill="#0000c2" x="30.5" y="35.6">VIN, not out</text>
<g font-size="1.8">
<text x="161" y="45.7" transform="rotate(-90 161 45.7)">13VDDA</text>
<text x="129.8" y="53.3">BOOT0</text>
<text x="131.3" y="48.3">nRST 7</text>
<text x="169.2" y="48.3">14PA0</text>
<text x="169.2" y="50.8">15PA1</text>
<text x="169.2" y="53.3">16PA2</text>
<text x="129" y="58.4">VCAP_1</text>
<text x="169.2" y="55.9">17PA3</text>
<text x="169.2" y="58.4">20PA4</text>
<text x="129" y="61">VCAP_2</text>
<text x="169.2" y="61">21PA5</text>
<text x="169.2" y="63.5">22PA6</text>
<text x="169.2" y="66">23PA7</text>
<text x="169.2" y="68.6">41PA8</text>
<text x="169.2" y="73.7">43PA10</text>
<text x="169.2" y="76.2">44USB_OTG_FS_D+</text>
<text x="228.6" y="76.2">USB_D+</text>
<text x="169.2" y="78.7">45USB_OTG_FS_D-</text>
<text x="169.2" y="81.3">46SYS_SWDIO</text>
<text x="169.2" y="83.8">49SYS_SWCLK</text>
<text x="228.6" y="78.7">USB_D-</text>
<text x="130.8" y="86.4">PD2</text>
<text x="169.2" y="86.4">50PA15</text>
<text x="131.4" y="94">LED1</text>
<text x="169.2" y="91.4">26PB0</text>
<text x="169.2" y="94">27PB1</text>
<text x="130.8" y="99.1">LED3</text>
<text x="130.8" y="101.6">PC4</text>
<text x="131.4" y="96.5">LED2</text>
<text x="169.2" y="96.5">28BOOT1</text>
<text x="169.2" y="99.1">55PB3</text>
<text x="169.2" y="101.6">56PB4</text>
<text x="130.8" y="104.1">PC5</text>
<text x="130.8" y="106.7">PC6</text>
<text x="169.2" y="104.1">57PB5</text>
<text x="169.2" y="106.7">58PB6</text>
<text x="130.8" y="109.2">PC7</text>
<text x="130.8" y="111.8">PC8</text>
<text x="169.2" y="109.2">59PB7</text>
<text x="169.2" y="111.8">61PB8</text>
<text x="130.8" y="114.3">PC9</text>
<text x="130.8" y="116.8">PC10</text>
<text x="130.8" y="119.4">PC11</text>
<text x="169.2" y="116.8">29PB10</text>
<text x="169.2" y="119.4">30PB11</text>
<text x="169.2" y="114.3">62PB9</text>
<text x="218.4" y="119.4">PA8</text>
<text x="218.4" y="116.8">PC9</text>
<text x="218.4" y="114.3">PC8</text>
<text x="242.6" y="116.8">PC7</text>
<text x="242.6" y="119.4">PC6</text>
<text x="130.8" y="121.9">PC12</text>
<text x="130.8" y="124.5">PC13</text>
<text x="169.2" y="121.9">33SPI2_NSS</text>
<text x="169.2" y="124.5">34SPI2_SCK</text>
<text x="218.4" y="124.5">PA15</text>
<text x="218.4" y="121.9">PA10</text>
<text x="242.6" y="124.5">PB10</text>
<text x="242.6" y="121.9">PB11</text>
<text x="169.2" y="127">35SPI2_MISO</text>
<text x="169.2" y="129.5">36SPI2_MOSI</text>
<text x="215.6" y="127">10 PC10</text>
<text x="215.6" y="129.5">11 PC11</text>
<text x="242.6" y="129.5">PB0</text>
<text x="242.6" y="127">PB1</text>
<text x="215.6" y="132.1">12 PC12</text>
<text x="215.6" y="134.6">13 PD2</text>
<text x="215.6" y="137.2">14 PB3</text>
<text x="242.6" y="137.2">PA7</text>
<text x="242.6" y="134.6">PC4</text>
<text x="242.6" y="132.1">PC5</text>
<text x="215.6" y="139.7">15 PB4</text>
<text x="215.6" y="142.2">16 PB5</text>
<text x="242.6" y="142.2">PA5</text>
<text x="242.6" y="139.7">PA6</text>
<text x="215.6" y="144.8">17 PB6</text>
<text x="215.6" y="147.3">18 PB7</text>
<text x="215.6" y="149.9">19 BOOT0</text>
<text x="242.6" y="149.9">PA2</text>
<text x="242.6" y="147.3">PA3</text>
<text x="242.6" y="144.8">PA4</text>
<text x="215.6" y="152.4">20 PB8</text>
<text x="215.6" y="154.9">21 PB9</text>
<text x="242.6" y="154.9">PA0</text>
<text x="242.6" y="152.4">PA1</text>
<text x="127.8" y="160">5 SPI2_MOSI</text>
<text x="127.8" y="157.5">6 SPI2_SCK</text>
<text x="215.6" y="157.5">22 PC13</text>
<text x="242.6" y="157.5">VDDA</text>
<text x="100.3" y="162.6">SPI2_NSS 1</text>
<text x="127.8" y="162.6">2 SPI2_MISO</text>
</g>
</svg>
